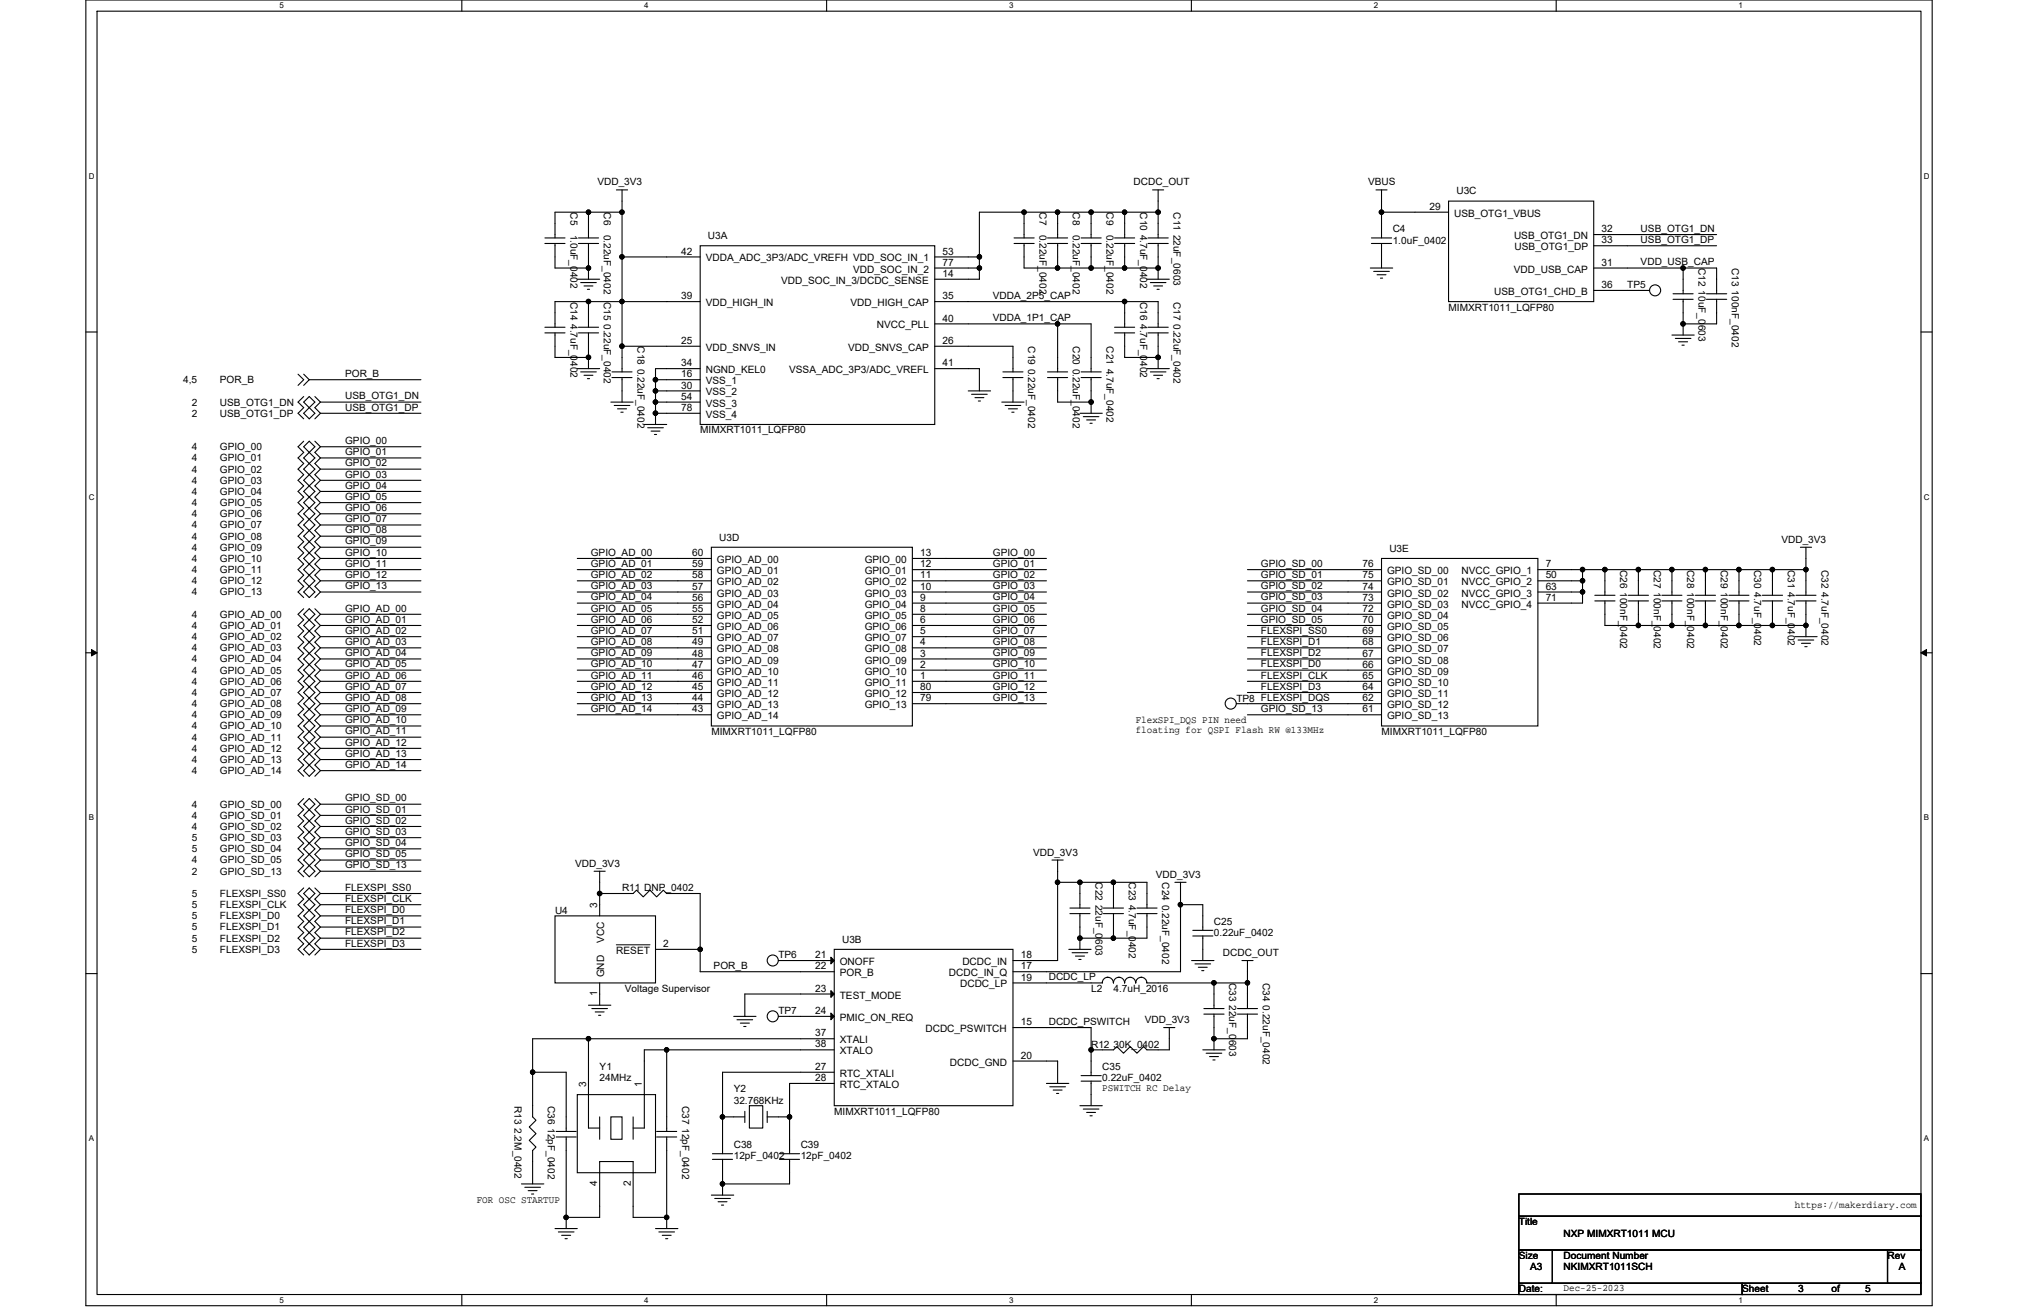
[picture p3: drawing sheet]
<svg xmlns="http://www.w3.org/2000/svg" width="432mm" height="279mm" viewBox="0 0 432 279" stroke-linecap="round" stroke-linejoin="round" font-family="sans-serif">
<path d="M18.4 0h394.6v279.1h-394.6zM20.7 2.4h389.9v274.3h-389.9z" fill="none" stroke="#000" stroke-width=".23"/>
<g fill="#fff">
<path d="M59.7 .3h1v1.8h-1z"/>
<path d="M59.7 277h1v1.9h-1z"/>
</g>
<path d="M98.7 0v2.4M98.7 276.7v2.4" fill="none" stroke="#000" stroke-width=".23"/>
<g fill="#fff">
<path d="M137.7 .3h.9v1.8h-.9z"/>
<path d="M137.7 277h.9v1.9h-.9z"/>
</g>
<path d="M176.7 0v2.4M176.7 276.7v2.4" fill="none" stroke="#000" stroke-width=".23"/>
<g fill="#fff">
<path d="M215.7 .3h.9v1.8h-.9z"/>
<path d="M215.7 277h.9v1.9h-.9z"/>
</g>
<path d="M254.7 0v2.4M254.7 276.7v2.4" fill="none" stroke="#000" stroke-width=".23"/>
<g fill="#fff">
<path d="M293.7 .3h.9v1.8h-.9z"/>
<path d="M293.7 277h.9v1.9h-.9z"/>
</g>
<path d="M332.7 0v2.4M332.7 276.7v2.4" fill="none" stroke="#000" stroke-width=".23"/>
<g fill="#fff">
<path d="M371.6 .3h1v1.8h-1z"/>
<path d="M371.6 277h1v1.9h-1z"/>
<path d="M19 36.7h1.2v1.9h-1.2z"/>
<path d="M411.2 36.7h1.3v1.9h-1.3z"/>
<path d="M19 105.3h1.2v1.8h-1.2z"/>
<path d="M411.2 105.3h1.3v1.8h-1.3z"/>
</g>
<path d="M18.4 71h2.3M410.6 71h2.4" fill="none" stroke="#000" stroke-width=".23"/>
<g fill="#fff">
<path d="M19 173.8h1.1v1.9h-1.1z"/>
<path d="M411.2 173.8h1.2v1.9h-1.2z"/>
</g>
<path d="M18.4 139.6h2.3M410.6 139.6h2.4" fill="none" stroke="#000" stroke-width=".23"/>
<path d="M19.6 138.9l1.1 .7-1.1 .6zM410.6 139.6l1.2-.7v1.3z" fill="#000" stroke="#000" stroke-width=".21"/>
<g fill="#fff">
<path d="M18.9 242.4h1.2v1.9h-1.2z"/>
<path d="M411.2 242.4h1.2v1.9h-1.2z"/>
</g>
<g fill="none" stroke="#000" stroke-width=".23">
<path d="M116.5 50.9h4.3M116.5 52h4.3M118.6 52v5.3h7.2M123.4 59.7h4.8M123.7 50.9h4.3M123.7 52h4.3M125.8 45.4h-7.2v5.5M125.8 57.3v2.4M125.8 45.4h7.2M125.8 52v5.3M125.8 45.4v5.5M131.8 40.6h2.4"/>
<path d="M133 54.9h16.7M133 45.4v9.5M133 54.9v9.6M133 40.6v4.8M149.7 52.5h50.1v38.2h-50.1zM199.8 57.3h9.6M199.8 54.9h9.6M209.4 57.3v2.4h-9.6M209.4 54.9v2.4M216.8 50.9h4.3M216.8 52h4.3M218.9 52v5.3h7.2"/>
<path d="M218.9 45.4v5.5M218.9 45.4h-9.5v9.5M218.9 45.4h7.2M223.9 50.9h4.3M223.9 52h4.3M226.1 52v5.3M226.1 45.4v5.5M226.1 45.4h7.1M226.1 57.3h7.1M231.1 50.9h4.3M231.1 52h4.3M233.2 52v5.3"/>
<path d="M233.2 45.4v5.5M233.2 57.3h7.2M233.2 45.4h7.2M238.3 50.9h4.2M238.3 52h4.2M240.4 52v5.3M240.4 45.4v5.5M240.4 57.3h7.2M240.4 45.4h7.2M245.2 59.7h4.8M245.4 50.9h4.3M245.4 52h4.3"/>
<path d="M246.4 40.6h2.4M247.6 40.6v4.8M247.6 52v5.3M247.6 45.4v5.5M247.6 57.3v2.4M292.9 57.3h4.8M293.2 50.9h4.3M293.2 52h4.3M293.6 58h3.4M294.1 40.6h2.4M294.4 58.7h1.9M295.1 59.5h.5"/>
<path d="M295.3 40.6v4.8M295.3 52v5.3M295.3 45.4v5.5M295.3 45.4h14.3M309.6 43h31.1v21.5h-31.1zM340.7 57.3h19.1M340.7 52.5h26.2M359.8 57.3v5.5M359.8 57.3h7.1v5.5M366.9 50.1h-26.2M63.7 80l1.2 1.2-1.2 1.2M64.9 80l1.2 1.2"/>
<path d="M116.5 70h4.3M116.5 71.2h4.3M118.6 71.2v5.2h7.2M123.4 78.8h4.8M123.7 70h4.3M123.7 71.2h4.3M124.1 79.5h3.4M124.1 60.4h3.4M124.8 61.1h1.9M125.6 61.8h.4M125.8 64.5h7.2M125.8 64.5h-7.2v5.5"/>
<path d="M125.8 64.5v5.5M125.8 76.4v2.4M125.8 71.2v5.2M130.8 79.5h4.3M133 74h16.7M133 64.5h16.7M133 74v5.5M133 64.5v9.5M149.7 78.8h-9.6v2.4M199.8 74h16.7v5.5M199.8 78.8h9.6v4.8M199.8 64.5h40.6"/>
<path d="M199.8 69.2h26.3M214.4 79.5h4.3M223.9 79.5h4.3M226.1 69.2v10.3M226.1 69.2h7.1v10.3M231.1 79.5h4.3M238.3 70h4.2M238.3 71.2h4.2M240.4 71.2v5.2h7.2M240.4 64.5v5.5M240.4 64.5h7.2v5.5M245.2 78.8h4.8"/>
<path d="M245.4 70h4.3M245.4 71.2h4.3M245.9 60.4h3.3M245.9 79.5h3.3M246.6 61.1h1.9M247.3 61.8h.5M247.6 71.2v5.2M247.6 76.4v2.4M340.7 62.1h11.9M357.4 71.6h4.8M357.6 62.8h4.3M357.6 64h4.3"/>
<path d="M358.1 72.3h3.4M358.8 73.1h1.9M359.5 73.8h.5M359.8 64v5.2M359.8 69.2v2.4M364.8 62.8h4.3M364.8 64h4.3M366.9 64v5.2h-7.1M64.9 84.8l-1.2 1.2 1.2 1.1-1.2 1.2 1.2 1.2M64.9 94.3l-1.2 1.2 1.2 1.2-1.2 1.2 1.2 1.2-1.2 1.2 1.2 1.2-1.2 1.2 1.2 1.2-1.2 1.2 1.2 1.2-1.2 1.1 1.2 1.2-1.2 1.2 1.2 1.2-1.2 1.2 1.2 1.2-1.2 1.2 1.2 1.2-1.2 1.2 1.2 1.2-1.2 1.2 1.2 1.2-1.2 1.2 1.2 1.2-1.2 1.2 1.2 1.1-1.2 1.3 1.2 1.1M66.1 81.2h23.9M66.1 84.8l1.2 1.2-1.2 1.1-1.2-1.1z"/>
<path d="M66.1 94.3l1.2 1.2-1.2 1.2-1.2-1.2zM66.1 96.7l1.2 1.2-1.2 1.2M66.1 99.1l1.2 1.2-1.2 1.2M66.1 87.1l1.2 1.2-1.2 1.2-1.2-1.2zM66.1 96.7l-1.2 1.2 1.2 1.2M66.1 99.1l-1.2 1.2 1.2 1.2M66.1 81.2l-1.2 1.2M67.3 84.8l1.2 1.2M67.3 94.3l1.2 1.2M68.5 86h21.5M68.5 88.3h21.5M68.5 95.5h21.5"/>
<path d="M68.5 97.9h21.5M68.5 86l-1.2 1.1 1.2 1.2M68.5 88.3l-1.2 1.2M68.5 95.5l-1.2 1.2 1.2 1.2M68.5 97.9l-1.2 1.2 1.2 1.2M124.8 80.2h1.9M125.6 80.9h.4M130.6 86h4.7M130.8 80.7h4.3M131.3 86.7h3.3M132 87.4h1.9M132.7 88.1h.5"/>
<path d="M133 80.7v5.3M137.7 90.7h4.8M138.5 91.4h3.3M139.2 92.2h1.9M139.9 92.9h.5M140.1 81.2h9.6M140.1 86h9.6M140.1 88.3h9.6M140.1 83.6h9.6M140.1 81.2v2.4M140.1 83.6v2.4M140.1 86v2.3"/>
<path d="M140.1 88.3v2.4M207 83.6h4.8M207.7 84.3h3.3M208.4 85h1.9M209.1 85.7h.5M214.1 86h4.8M214.4 80.7h4.3M214.9 86.7h3.3M215.6 87.4h1.9M216.3 88.1h.5M216.5 80.7v5.3M223.9 80.7h4.3"/>
<path d="M226.1 80.7v5.3h7.1M230.8 88.3h4.8M231.1 80.7h4.3M231.6 89.1h3.3M232.3 89.8h1.9M233 90.5h.5M233.2 80.7v5.3M233.2 86v2.3M246.6 80.2h1.9M247.3 80.9h.5M66.1 101.5l1.2 1.2-1.2 1.2M66.1 103.9l1.2 1.2-1.2 1.2"/>
<path d="M66.1 106.3l1.2 1.1-1.2 1.2M66.1 108.6l1.2 1.2-1.2 1.2M66.1 111l1.2 1.2-1.2 1.2M66.1 113.4l1.2 1.2-1.2 1.2M66.1 115.8l1.2 1.2-1.2 1.2M66.1 118.2l1.2 1.2-1.2 1.2M66.1 101.5l-1.2 1.2 1.2 1.2M66.1 103.9l-1.2 1.2 1.2 1.2M66.1 106.3l-1.2 1.1 1.2 1.2M66.1 108.6l-1.2 1.2 1.2 1.2M66.1 111l-1.2 1.2 1.2 1.2M66.1 113.4l-1.2 1.2 1.2 1.2"/>
<path d="M66.1 115.8l-1.2 1.2 1.2 1.2M66.1 118.2l-1.2 1.2 1.2 1.2M68.5 100.3h21.5M68.5 102.7h21.5M68.5 105.1h21.5M68.5 107.4h21.5M68.5 109.8h21.5M68.5 112.2h21.5M68.5 114.6h21.5M68.5 117h21.5M68.5 119.4h21.5M68.5 100.3l-1.2 1.2 1.2 1.2"/>
<path d="M68.5 102.7l-1.2 1.2 1.2 1.2M68.5 105.1l-1.2 1.2 1.2 1.1M68.5 107.4l-1.2 1.2 1.2 1.2M68.5 109.8l-1.2 1.2 1.2 1.2M68.5 112.2l-1.2 1.2 1.2 1.2M68.5 114.6l-1.2 1.2 1.2 1.2M68.5 117l-1.2 1.2 1.2 1.2M68.5 119.4l-1.2 1.2 1.2 1.2M123.4 119.4h28.7M152.1 117h42.9v38.2h-42.9zM195 119.4h28.7M295.3 119.4h33.4v35.8h-33.4z"/>
<path d="M384.9 117h2.3M386 117v4.8M64.9 130.1l-1.2 1.2 1.2 1.2-1.2 1.2 1.2 1.2-1.2 1.2 1.2 1.2-1.2 1.2 1.2 1.2-1.2 1.2 1.2 1.2-1.2 1.2 1.2 1.2-1.2 1.1 1.2 1.2-1.2 1.2 1.2 1.2-1.2 1.2 1.2 1.2-1.2 1.2 1.2 1.2-1.2 1.2 1.2 1.2-1.2 1.2 1.2 1.2-1.2 1.2 1.2 1.2-1.2 1.2 1.2 1.2-1.2 1.1 1.2 1.2M66.1 120.6l1.2 1.2-1.2 1.2M66.1 123l1.2 1.2-1.2 1.1M66.1 130.1l1.2 1.2-1.2 1.2-1.2-1.2zM66.1 132.5l1.2 1.2-1.2 1.2M66.1 134.9l1.2 1.2-1.2 1.2M66.1 137.3l1.2 1.2-1.2 1.2M66.1 139.7l1.2 1.2-1.2 1.2M66.1 120.6l-1.2 1.2 1.2 1.2M66.1 123l-1.2 1.2 1.2 1.1"/>
<path d="M66.1 125.3l1.2 1.3-1.2 1.1-1.2-1.1zM66.1 132.5l-1.2 1.2 1.2 1.2M66.1 134.9l-1.2 1.2 1.2 1.2M66.1 137.3l-1.2 1.2 1.2 1.2M66.1 139.7l-1.2 1.2 1.2 1.2M67.3 130.1l1.2 1.2M68.5 121.8h21.5M68.5 124.2h21.5M68.5 126.6h21.5M68.5 131.3h21.5M68.5 133.7h21.5M68.5 136.1h21.5"/>
<path d="M68.5 138.5h21.5M68.5 121.8l-1.2 1.2 1.2 1.2M68.5 124.2l-1.2 1.1 1.2 1.3M68.5 126.6l-1.2 1.1M68.5 131.3l-1.2 1.2 1.2 1.2M68.5 133.7l-1.2 1.2 1.2 1.2M68.5 136.1l-1.2 1.2 1.2 1.2M68.5 138.5l-1.2 1.2 1.2 1.2M123.4 121.8h28.7M123.4 124.2h28.7M123.4 126.6h28.7M123.4 128.9h28.7"/>
<path d="M123.4 131.3h28.7M123.4 133.7h28.7M123.4 136.1h28.7M123.4 138.5h28.7M195 121.8h28.7M195 124.2h28.7M195 126.6h28.7M195 128.9h28.7M195 131.3h28.7M195 133.7h28.7M195 136.1h28.7M195 138.5h28.7"/>
<path d="M266.7 121.8h28.6M266.7 124.2h28.6M266.7 126.6h28.6M266.7 128.9h28.6M266.7 131.3h28.6M266.7 133.7h28.6M266.7 136.1h28.6M266.7 138.5h28.6M328.7 121.8h9.6M328.7 124.2h9.6M328.7 126.6h9.6M338.3 121.8h4.8"/>
<path d="M338.3 126.6v2.3h-9.6M338.3 121.8v2.4M338.3 124.2v2.4M340.9 127.3h4.3M340.9 128.5h4.3M343.1 128.5v5.2h7.1M343.1 121.8v5.5M343.1 121.8h7.1M348.1 127.3h4.3M348.1 128.5h4.3M350.2 128.5v5.2M350.2 121.8v5.5"/>
<path d="M350.2 121.8h7.2M350.2 133.7h7.2M355.2 127.3h4.3M355.2 128.5h4.3M357.4 121.8v5.5M357.4 121.8h7.2M357.4 133.7h7.2M357.4 128.5v5.2M362.4 127.3h4.3M362.4 128.5h4.3M364.6 121.8h7.1M364.6 133.7h7.1"/>
<path d="M364.6 128.5v5.2M364.6 121.8v5.5M369.6 127.3h4.3M369.6 128.5h4.3M371.7 128.5v5.2M371.7 121.8v5.5M371.7 121.8h7.2M371.7 133.7h7.2M376.7 127.3h4.3M376.7 128.5h4.3M378.9 128.5v5.2M378.9 121.8v5.5"/>
<path d="M378.9 121.8h7.1M378.9 133.7h7.1M383.7 136.1h4.7M383.9 127.3h4.3M383.9 128.5h4.3M384.4 136.8h3.3M385.1 137.5h1.9M385.8 138.2h.5M386 128.5v5.2M386 121.8v5.5M386 133.7v2.4M66.1 142.1l1.2 1.2-1.2 1.2"/>
<path d="M66.1 144.5l1.2 1.1-1.2 1.2M66.1 146.8l1.2 1.2-1.2 1.2M66.1 149.2l1.2 1.2-1.2 1.2M66.1 151.6l1.2 1.2-1.2 1.2M66.1 154l1.2 1.2-1.2 1.2M66.1 156.4l1.2 1.2-1.2 1.2M66.1 158.8l1.2 1.2-1.2 1.2M66.1 142.1l-1.2 1.2 1.2 1.2M66.1 144.5l-1.2 1.1 1.2 1.2M66.1 146.8l-1.2 1.2 1.2 1.2M66.1 149.2l-1.2 1.2 1.2 1.2M66.1 151.6l-1.2 1.2 1.2 1.2"/>
<path d="M66.1 154l-1.2 1.2 1.2 1.2M66.1 156.4l-1.2 1.2 1.2 1.2M66.1 158.8l-1.2 1.2 1.2 1.2M68.5 140.9h21.5M68.5 143.3h21.5M68.5 145.6h21.5M68.5 148h21.5M68.5 150.4h21.5M68.5 152.8h21.5M68.5 155.2h21.5M68.5 157.6h21.5M68.5 160h21.5"/>
<path d="M68.5 140.9l-1.2 1.2 1.2 1.2M68.5 143.3l-1.2 1.2 1.2 1.1M68.5 145.6l-1.2 1.2 1.2 1.2M68.5 148l-1.2 1.2 1.2 1.2M68.5 150.4l-1.2 1.2 1.2 1.2M68.5 152.8l-1.2 1.2 1.2 1.2M68.5 155.2l-1.2 1.2 1.2 1.2M68.5 157.6l-1.2 1.2 1.2 1.2M68.5 160l-1.2 1.2 1.2 1.2M123.4 140.9h28.7M123.4 143.3h28.7M123.4 145.6h28.7"/>
<path d="M123.4 148h28.7M123.4 150.4h28.7M123.4 152.8h28.7M195 140.9h28.7M195 143.3h28.7M195 145.6h28.7M195 148h28.7M195 150.4h28.7M264.3 150.4h31M266.7 140.9h28.6M266.7 143.3h28.6M266.7 145.6h28.6"/>
<path d="M266.7 148h28.6M266.7 152.8h28.6M64.9 164.7l1.2-1.1 1.2 1.1-1.2 1.2zM64.9 170.7l-1.2 1.2 1.2 1.2-1.2 1.2 1.2 1.2-1.2 1.2 1.2 1.2-1.2 1.2 1.2 1.2-1.2 1.2 1.2 1.1-1.2 1.3 1.2 1.1-1.2 1.2 1.2 1.2M66.1 161.2l1.2 1.2-1.2 1.2M66.1 170.7l1.2 1.2-1.2 1.2-1.2-1.2zM66.1 173.1l1.2 1.2-1.2 1.2M66.1 175.5l1.2 1.2-1.2 1.2M66.1 177.9l1.2 1.2-1.2 1.2M66.1 161.2l-1.2 1.2 1.2 1.2M66.1 173.1l-1.2 1.2 1.2 1.2M66.1 175.5l-1.2 1.2 1.2 1.2"/>
<path d="M66.1 177.9l-1.2 1.2 1.2 1.2M67.3 170.7l1.2 1.2M68.5 162.4h21.5M68.5 164.7h21.5M68.5 171.9h21.5M68.5 174.3h21.5M68.5 176.7h21.5M68.5 179.1h21.5M68.5 162.4l-1.2 1.2 1.2 1.1M68.5 164.7l-1.2 1.2M68.5 171.9l-1.2 1.2 1.2 1.2M68.5 174.3l-1.2 1.2 1.2 1.2"/>
<path d="M68.5 176.7l-1.2 1.2 1.2 1.2M68.5 179.1l-1.2 1.2 1.2 1.2M64.9 189.8l-1.2 1.2 1.2 1.2-1.2 1.2 1.2 1.2-1.2 1.2 1.2 1.2-1.2 1.2 1.2 1.2-1.2 1.2 1.2 1.2-1.2 1.1 1.2 1.3M66.1 180.3l1.2 1.2-1.2 1.1M66.1 182.6l1.2 1.3-1.2 1.1M66.1 194.6l1.2 1.2-1.2 1.2M66.1 197l1.2 1.2-1.2 1.2M66.1 199.4l1.2 1.2-1.2 1.2M66.1 189.8l1.2 1.2-1.2 1.2-1.2-1.2zM66.1 192.2l1.2 1.2-1.2 1.2M66.1 180.3l-1.2 1.2 1.2 1.1M66.1 182.6l-1.2 1.3 1.2 1.1"/>
<path d="M66.1 185l1.2 1.2-1.2 1.2-1.2-1.2zM66.1 194.6l-1.2 1.2 1.2 1.2M66.1 197l-1.2 1.2 1.2 1.2M66.1 199.4l-1.2 1.2 1.2 1.2M66.1 192.2l-1.2 1.2 1.2 1.2M67.3 189.8l1.2 1.2M68.5 181.5h21.5M68.5 183.9h21.5M68.5 186.2h21.5M68.5 195.8h21.5M68.5 191h21.5M68.5 193.4h21.5"/>
<path d="M68.5 198.2h21.5M68.5 181.5l-1.2 1.1 1.2 1.3M68.5 183.9l-1.2 1.1 1.2 1.2M68.5 186.2l-1.2 1.2M68.5 193.4l-1.2 1.2 1.2 1.2M68.5 195.8l-1.2 1.2 1.2 1.2M68.5 198.2l-1.2 1.2 1.2 1.2M68.5 191l-1.2 1.2 1.2 1.2M118.6 195.8h21.5v14.3h-21.5zM127 186.2h2.4M128.2 191v4.8M128.2 191h7.1l.8-.7 1.4 1.4 1.4-1.4 1.5 1.4 1.4-1.4 .7 .7h7.2v11.9"/>
<path d="M128.2 186.2v4.8M224.9 183.9h2.4M226.1 188.6v16.7h-9.6M226.1 188.6h4.7M226.1 183.9v4.7M228.7 194.1h4.3M228.7 195.3h4.3M230.8 195.3v5.3M230.8 188.6v5.5M230.8 188.6h7.2M235.9 194.1h4.3M235.9 195.3h4.3"/>
<path d="M238 195.3v5.3M238 188.6v5.5M238 188.6h7.2v5.5M243 194.1h4.3M243 195.3h4.3M245.2 195.3v5.3h-7.2M251.1 188.6h2.4M252.3 188.6v4.8M252.3 193.4v14.3h-35.8M252.3 193.4h4.8v5.5M255 198.9h4.3M18.4 208.1h2.3"/>
<path d="M64.9 202.9l1.2-1.1 1.2 1.1-1.2 1.3zM68.5 200.6h21.5M68.5 202.9h21.5M68.5 200.6l-1.2 1.2 1.2 1.1M68.5 202.9l-1.2 1.3M125.8 214.9h4.8M126.5 215.6h3.4M127.2 216.3h1.9M128 217h.4M128.2 210.1v4.8M140.1 202.9h9.6M149.7 202.9v4.8h28.6"/>
<path d="M156.8 217.3h4.8M157.5 218h3.4M158.3 218.7h1.9M159 219.4h.5M166.4 217.3h11.9M166.4 205.3h11.9M178.3 202.9h38.2v33.5h-38.2zM178.3 212.5h-19.1v4.8M216.5 219.7h16.7v4.7M216.5 210.1h19.1M228.5 202.9h4.7M229.2 203.7h3.3"/>
<path d="M229.9 204.4h1.9M230.6 205.1h.5M230.8 200.6h7.2M230.8 200.6v2.3M240.4 210.1a1.2 1.2 0 0 0-1.2-1.2 1.17 1.17 0 0 0-1.2 1.2 1.2 1.2 0 0 0-1.2-1.2 1.17 1.17 0 0 0-1.2 1.2M245.2 210.1a1.18 1.18 0 0 0-1.2-1.2 1.18 1.18 0 0 0-1.2 1.2 1.17 1.17 0 0 0-1.2-1.2 1.17 1.17 0 0 0-1.2 1.2M245.2 210.1h14.3M248.8 219.7h2.3M250 219.7v4.7h-4.8l-.7-.7-1.5 1.4-1.4-1.4-1.4 1.4-1.5-1.4-.7 .7h-4.8M254.7 205.3h4.8M255 200.1h4.3M255.4 206.1h3.4"/>
<path d="M256.2 206.8h1.9M256.9 207.5h.4M257.1 200.1v5.2M257.3 215.6h4.4M257.3 216.8h4.4M259.5 210.1h7.2M259.5 216.8v5.3M259.5 210.1v5.5M264.5 215.6h4.3M264.5 216.8h4.3M265.5 205.3h2.4M266.7 205.3v4.8"/>
<path d="M266.7 216.8v5.3h-7.2M266.7 210.1v5.5M410.6 208.1h2.4M113.9 229.2h7.1v12.7M113.9 229.2v9.6l.7 .7-1.5 1.4 1.5 1.4-1.5 1.5 1.5 1.4-.7 .7v7.2M123.4 234h16.7v16.7h-16.7zM125.8 222.1h52.5M125.8 222.1v19.1h2.4M125.8 222.1h-11.9v7.1M128.2 238.8v4.7M130.6 238.8h2.4v4.7h-2.4zM135.3 238.8v4.7"/>
<path d="M142.5 224.4h35.8M142.5 224.4h-4.8v16.8h-2.4M142.5 224.4v17.5M154.5 238.8h4.7M154.5 238.8v7.8M159.2 237.6v2.4M160.2 236.4h2.8v4.8h-2.8zM164 237.6v2.4M164 238.8h4.8M168.8 238.8v7.8M178.3 231.6h-9.5v7.2M178.3 229.2h-23.8v9.6"/>
<path d="M216.5 226.8h9.6v4.8M223.7 231.6h4.8M224.4 232.3h3.4M225.1 233h1.9M225.8 233.7h.5M230.8 236.4h4.8M231.1 229.9h4.3M231.1 231.1h4.3M231.6 237.1h3.3M232.3 237.8h1.9M233 238.5h.5M233.2 231.1v5.3"/>
<path d="M233.2 224.4v5.5M257.1 224.4h4.8M257.8 225.1h3.4M258.6 225.9h1.9M259.3 226.6h.4M259.5 222.1v2.3M111.5 253.1h4.7M112.2 253.8h3.3M112.9 254.5h1.9M113.6 255.2h.5M118.9 241.9h4.3M118.9 243.1h4.3"/>
<path d="M121 243.1v17.1M140.4 241.9h4.3M140.4 243.1h4.3M142.5 243.1v17.1M152.1 255.5h4.7M152.3 246.6h4.3M152.3 247.8h4.3M152.8 256.2h3.3M153.5 256.9h1.9M154.2 257.6h.5M154.5 247.8v5.3M154.5 253.1v2.4"/>
<path d="M166.6 246.6h4.3M166.6 247.8h4.3M168.8 247.8v5.3h-14.3M324.7 255.2h85.9v4.8h-85.9zM118.6 262.6h4.8M119.4 263.4h3.3M120.1 264.1h1.9M120.8 264.8h.5M121 260.2h7.2v-11.9h7.1v11.9h7.2M121 260.2v2.4M140.1 262.6h4.8M140.8 263.4h3.4"/>
<path d="M141.6 264.1h1.9M142.3 264.8h.4M142.5 260.2v2.4M324.7 260h85.9v7.2h-85.9zM324.7 267.2h7.2v7.1h-7.2zM324.7 274.3h47.7v2.4h-47.7zM331.9 267.2h71.6v7.1h-71.6zM372.4 274.3h38.2v2.4h-38.2zM403.5 267.2h7.1v7.1h-7.1z"/>
<circle cx="353.8" cy="62.1" r="1.18"/>
<circle cx="263.1" cy="150.4" r="1.18"/>
<circle cx="165.2" cy="217.3" r="1.18"/>
<circle cx="165.2" cy="205.3" r="1.18"/>
</g>
<g fill="#000" stroke="#000" stroke-width=".23">
<path d="M177.6 216.6l.7 .7-.7 .7zM177.6 204.6l.7 .7-.7 .8zM177.6 211.8l.7 .7-.7 .7z"/>
<circle cx="125.8" cy="57.3" r=".47"/>
<circle cx="125.8" cy="45.4" r=".47"/>
<circle cx="132.9" cy="45.4" r=".47"/>
<circle cx="132.9" cy="54.9" r=".47"/>
<circle cx="209.4" cy="54.9" r=".47"/>
<circle cx="209.4" cy="57.3" r=".47"/>
<circle cx="218.9" cy="45.4" r=".47"/>
<circle cx="226.1" cy="57.3" r=".47"/>
<circle cx="226.1" cy="45.4" r=".47"/>
<circle cx="233.2" cy="57.3" r=".47"/>
<circle cx="233.2" cy="45.4" r=".47"/>
<circle cx="240.4" cy="45.4" r=".47"/>
<circle cx="240.4" cy="57.3" r=".47"/>
<circle cx="247.6" cy="57.3" r=".47"/>
<circle cx="247.6" cy="45.4" r=".47"/>
<circle cx="295.3" cy="45.4" r=".47"/>
<circle cx="359.8" cy="57.3" r=".47"/>
<circle cx="125.8" cy="76.4" r=".47"/>
<circle cx="125.8" cy="64.5" r=".47"/>
<circle cx="132.9" cy="74" r=".47"/>
<circle cx="132.9" cy="64.5" r=".47"/>
<circle cx="226.1" cy="69.2" r=".47"/>
<circle cx="240.4" cy="64.5" r=".47"/>
<circle cx="247.6" cy="76.4" r=".47"/>
<circle cx="359.8" cy="69.2" r=".47"/>
<circle cx="140.1" cy="85.9" r=".48"/>
<circle cx="140.1" cy="83.6" r=".47"/>
<circle cx="140.1" cy="81.2" r=".47"/>
<circle cx="140.1" cy="88.3" r=".47"/>
<circle cx="233.2" cy="85.9" r=".47"/>
<circle cx="338.3" cy="121.8" r=".47"/>
<circle cx="338.3" cy="124.1" r=".47"/>
<circle cx="338.3" cy="126.5" r=".47"/>
<circle cx="343.1" cy="121.8" r=".48"/>
<circle cx="350.2" cy="121.8" r=".47"/>
<circle cx="350.2" cy="133.7" r=".47"/>
<circle cx="357.4" cy="133.7" r=".47"/>
<circle cx="357.4" cy="121.8" r=".47"/>
<circle cx="364.5" cy="121.8" r=".47"/>
<circle cx="364.5" cy="133.7" r=".47"/>
<circle cx="371.7" cy="121.8" r=".47"/>
<circle cx="371.7" cy="133.7" r=".47"/>
<circle cx="378.9" cy="121.8" r=".48"/>
<circle cx="378.9" cy="133.7" r=".48"/>
<circle cx="386" cy="121.8" r=".47"/>
<circle cx="386" cy="133.7" r=".47"/>
<circle cx="128.2" cy="191" r=".47"/>
<circle cx="226.1" cy="188.6" r=".47"/>
<circle cx="230.8" cy="188.6" r=".47"/>
<circle cx="238" cy="188.6" r=".47"/>
<circle cx="252.3" cy="193.4" r=".47"/>
<circle cx="149.7" cy="202.9" r=".47"/>
<circle cx="230.8" cy="200.6" r=".47"/>
<circle cx="238" cy="200.6" r=".47"/>
<circle cx="259.5" cy="210.1" r=".47"/>
<circle cx="266.7" cy="210.1" r=".47"/>
<circle cx="113.8" cy="229.2" r=".47"/>
<circle cx="125.8" cy="222" r=".47"/>
<circle cx="142.5" cy="224.4" r=".47"/>
<circle cx="154.4" cy="238.8" r=".47"/>
<circle cx="168.8" cy="238.8" r=".47"/>
<circle cx="233.2" cy="224.4" r=".47"/>
<circle cx="259.5" cy="222" r=".47"/>
<circle cx="154.4" cy="253.1" r=".47"/>
<circle cx="121" cy="260.2" r=".47"/>
<circle cx="142.5" cy="260.2" r=".47"/>
</g>
<path d="M131.7 202h7.2" fill="none" stroke="#000" stroke-width=".21"/>
<g font-size="2.2">
<text x="305.6" y="44.9">29</text>
<text x="310.8" y="46.3">USB_OTG1_VBUS</text>
<text x="323.6" y="51.1">USB_OTG1_DN</text>
<text x="323.8" y="53.5">USB_OTG1_DP</text>
<text x="342.3" y="49.6">32</text>
<text x="342.3" y="52">33</text>
<text x="145.6" y="54.4">42</text>
<text x="150.9" y="55.9">VDDA_ADC_3P3/ADC_VREFH VDD_SOC_IN_1</text>
<text x="182.4" y="58.3">VDD_SOC_IN_2</text>
<text x="201.5" y="59.2">14</text>
<text x="201.5" y="56.8">77</text>
<text x="201.5" y="54.4">53</text>
<text x="323.6" y="58.3">VDD_USB_CAP</text>
<text x="342.3" y="56.8">31</text>
<text x="145.6" y="64">39</text>
<text x="150.9" y="65.4">VDD_HIGH_IN</text>
<text x="167" y="60.7">VDD_SOC_IN_3/DCDC_SENSE</text>
<text x="181.8" y="65.4">VDD_HIGH_CAP</text>
<text x="201.5" y="64">35</text>
<text x="319.4" y="63.1">USB_OTG1_CHD_B</text>
<text x="342.3" y="61.6">36</text>
<text x="187.4" y="70.2">NVCC_PLL</text>
<text x="201.5" y="68.7">40</text>
<text x="145.6" y="73.5">25</text>
<text x="150.9" y="75">VDD_SNVS_IN</text>
<text x="181.3" y="75">VDD_SNVS_CAP</text>
<text x="201.5" y="73.5">26</text>
<text x="145.6" y="78.3">34</text>
<text x="145.6" y="80.7">16</text>
<text x="145.6" y="83.1">30</text>
<text x="150.9" y="79.8">NGND_KEL0</text>
<text x="150.9" y="82.1">VSS_1</text>
<text x="168.7" y="79.8">VSSA_ADC_3P3/ADC_VREFL</text>
<text x="201.5" y="78.3">41</text>
<text x="145.6" y="85.4">54</text>
<text x="145.6" y="87.8">78</text>
<text x="150.9" y="86.9">VSS_3</text>
<text x="150.9" y="89.3">VSS_4</text>
<text x="150.9" y="84.5">VSS_2</text>
<text x="148" y="118.9">60</text>
<text x="196.7" y="118.9">13</text>
<text x="148" y="121.3">59</text>
<text x="148" y="123.7">58</text>
<text x="153.2" y="120.4">GPIO_AD_00</text>
<text x="153.2" y="122.7">GPIO_AD_01</text>
<text x="153.2" y="125.1">GPIO_AD_02</text>
<text x="184.8" y="120.4">GPIO_00</text>
<text x="184.8" y="122.7">GPIO_01</text>
<text x="184.8" y="125.1">GPIO_02</text>
<text x="196.7" y="121.3">12</text>
<text x="196.7" y="123.7">11</text>
<text x="291.2" y="121.3">76</text>
<text x="291.2" y="123.7">75</text>
<text x="296.5" y="122.7">GPIO_SD_00</text>
<text x="296.5" y="125.1">GPIO_SD_01</text>
<text x="312.4" y="122.7">NVCC_GPIO_1</text>
<text x="312.4" y="125.1">NVCC_GPIO_2</text>
<text x="330.4" y="121.3">7</text>
<text x="330.4" y="123.7">50</text>
<text x="148" y="126">57</text>
<text x="148" y="128.4">56</text>
<text x="148" y="130.8">55</text>
<text x="153.2" y="127.5">GPIO_AD_03</text>
<text x="153.2" y="129.9">GPIO_AD_04</text>
<text x="184.8" y="127.5">GPIO_03</text>
<text x="184.8" y="129.9">GPIO_04</text>
<text x="196.7" y="126">10</text>
<text x="196.7" y="128.4">9</text>
<text x="196.7" y="130.8">8</text>
<text x="291.2" y="126">74</text>
<text x="291.2" y="128.4">73</text>
<text x="291.2" y="130.8">72</text>
<text x="296.5" y="127.5">GPIO_SD_02</text>
<text x="296.5" y="129.9">GPIO_SD_03</text>
<text x="312.4" y="127.5">NVCC_GPIO_3</text>
<text x="312.4" y="129.9">NVCC_GPIO_4</text>
<text x="330.4" y="126">63</text>
<text x="330.4" y="128.4">71</text>
<text x="148" y="133.2">52</text>
<text x="148" y="135.6">51</text>
<text x="148" y="138">49</text>
<text x="153.2" y="132.3">GPIO_AD_05</text>
<text x="153.2" y="134.7">GPIO_AD_06</text>
<text x="153.2" y="137.1">GPIO_AD_07</text>
<text x="184.8" y="132.3">GPIO_05</text>
<text x="184.8" y="134.7">GPIO_06</text>
<text x="184.8" y="137.1">GPIO_07</text>
<text x="196.7" y="133.2">6</text>
<text x="196.7" y="135.6">5</text>
<text x="196.7" y="138">4</text>
<text x="291.2" y="133.2">70</text>
<text x="291.2" y="135.6">69</text>
<text x="291.2" y="138">68</text>
<text x="296.5" y="132.3">GPIO_SD_04</text>
<text x="296.5" y="134.7">GPIO_SD_05</text>
<text x="296.5" y="137.1">GPIO_SD_06</text>
<text x="148" y="140.4">48</text>
<text x="148" y="142.7">47</text>
<text x="153.2" y="139.5">GPIO_AD_08</text>
<text x="153.2" y="141.8">GPIO_AD_09</text>
<text x="184.8" y="139.5">GPIO_08</text>
<text x="184.8" y="141.8">GPIO_09</text>
<text x="196.7" y="140.4">3</text>
<text x="196.7" y="142.7">2</text>
<text x="291.2" y="140.4">67</text>
<text x="291.2" y="142.7">66</text>
<text x="296.5" y="139.5">GPIO_SD_07</text>
<text x="296.5" y="141.8">GPIO_SD_08</text>
<text x="148" y="145.1">46</text>
<text x="148" y="147.5">45</text>
<text x="148" y="149.9">44</text>
<text x="153.2" y="144.2">GPIO_AD_10</text>
<text x="153.2" y="146.6">GPIO_AD_11</text>
<text x="153.2" y="149">GPIO_AD_12</text>
<text x="184.8" y="144.2">GPIO_10</text>
<text x="184.8" y="146.6">GPIO_11</text>
<text x="184.8" y="149">GPIO_12</text>
<text x="196.7" y="145.1">1</text>
<text x="196.7" y="147.5">80</text>
<text x="196.7" y="149.9">79</text>
<text x="291.2" y="145.1">65</text>
<text x="291.2" y="147.5">64</text>
<text x="291.2" y="149.9">62</text>
<text x="296.5" y="144.2">GPIO_SD_09</text>
<text x="296.5" y="146.6">GPIO_SD_10</text>
<text x="296.5" y="149">GPIO_SD_11</text>
<text x="148" y="152.3">43</text>
<text x="153.2" y="151.4">GPIO_AD_13</text>
<text x="153.2" y="153.8">GPIO_AD_14</text>
<text x="184.8" y="151.4">GPIO_13</text>
<text x="291.2" y="152.3">61</text>
<text x="296.5" y="151.4">GPIO_SD_12</text>
<text x="296.5" y="153.8">GPIO_SD_13</text>
<text x="127.7" y="194.1" transform="rotate(-90 127.7 194.1)">3</text>
<text x="129.2" y="201.5" transform="rotate(-90 129.2 201.5)">VCC</text>
<text x="131.7" y="203.9">RESET</text>
<text x="141.8" y="202.4">2</text>
<text x="129.2" y="208.9" transform="rotate(-90 129.2 208.9)">GND</text>
<text x="174.2" y="207.2">22</text>
<text x="174.2" y="204.8">21</text>
<text x="179.5" y="208.7">POR_B</text>
<text x="179.5" y="206.3">ONOFF</text>
<text x="202.8" y="208.7">DCDC_IN_Q</text>
<text x="205.7" y="206.3">DCDC_IN</text>
<text x="218.2" y="204.8">18</text>
<text x="218.2" y="207.2">17</text>
<text x="218.2" y="209.6">19</text>
<text x="127.7" y="213" transform="rotate(-90 127.7 213)">1</text>
<text x="174.2" y="212">23</text>
<text x="179.5" y="213.5">TEST_MODE</text>
<text x="205.2" y="211.1">DCDC_LP</text>
<text x="174.2" y="216.8">24</text>
<text x="174.2" y="221.6">37</text>
<text x="179.5" y="218.2">PMIC_ON_REQ</text>
<text x="197.8" y="220.6">DCDC_PSWITCH</text>
<text x="218.2" y="219.2">15</text>
<text x="174.2" y="223.9">38</text>
<text x="179.5" y="225.4">XTALO</text>
<text x="179.5" y="223">XTALI</text>
<text x="203.1" y="227.8">DCDC_GND</text>
<text x="218.2" y="226.3">20</text>
<text x="125.3" y="232.3" transform="rotate(-90 125.3 232.3)">3</text>
<text x="137.2" y="232.3" transform="rotate(-90 137.2 232.3)">1</text>
<text x="174.2" y="231.1">28</text>
<text x="174.2" y="228.7">27</text>
<text x="179.5" y="232.6">RTC_XTALO</text>
<text x="179.5" y="230.2">RTC_XTALI</text>
<text x="127.7" y="253.6" transform="rotate(-90 127.7 253.6)">4</text>
<text x="134.8" y="253.6" transform="rotate(-90 134.8 253.6)">2</text>
</g>
<g font-size="2.1">
<text x="127.7" y="39.6">VDD_3V3</text>
<text x="242.3" y="39.6">DCDC_OUT</text>
<text x="292.5" y="39.6">VBUS</text>
<text x="311.3" y="41.6">U3C</text>
<text x="121.9" y="45.4" transform="rotate(90 121.9 45.4)">C5</text>
<text x="129.1" y="45.4" transform="rotate(90 129.1 45.4)">C6</text>
<text x="222.2" y="45.4" transform="rotate(90 222.2 45.4)">C7</text>
<text x="229.4" y="45.4" transform="rotate(90 229.4 45.4)">C8</text>
<text x="236.5" y="45.4" transform="rotate(90 236.5 45.4)">C9</text>
<text x="243.7" y="45.4" transform="rotate(90 243.7 45.4)">C10 4.7uF_0402</text>
<text x="250.8" y="45.4" transform="rotate(90 250.8 45.4)">C11 22uF_0603</text>
<text x="121.9" y="50.1" transform="rotate(90 121.9 50.1)">1.0uF_0402</text>
<text x="129.1" y="50.1" transform="rotate(90 129.1 50.1)">0.22uF_0402</text>
<text x="151.3" y="51.1">U3A</text>
<text x="222.2" y="50.1" transform="rotate(90 222.2 50.1)">0.22uF_0402</text>
<text x="229.4" y="50.1" transform="rotate(90 229.4 50.1)">0.22uF_0402</text>
<text x="236.5" y="50.1" transform="rotate(90 236.5 50.1)">0.22uF_0402</text>
<text x="297.7" y="49.7">C4</text>
<text x="297.7" y="52.1">1.0uF_0402</text>
<text x="350.7" y="49.6">USB_OTG1_DN</text>
<text x="350.7" y="51.9">USB_OTG1_DP</text>
<text x="350.7" y="56.7">VDD_USB_CAP</text>
<text x="363.1" y="57.3" transform="rotate(90 363.1 57.3)">C12 10uF_0603</text>
<text x="370.2" y="57.3" transform="rotate(90 370.2 57.3)">C13 100nF_0402</text>
<text x="121.9" y="64.5" transform="rotate(90 121.9 64.5)">C14 4.7uF_0402</text>
<text x="129.1" y="64.5" transform="rotate(90 129.1 64.5)">C15 0.22uF_0402</text>
<text x="212.2" y="63.9">VDDA_2P5_CAP</text>
<text x="243.7" y="64.5" transform="rotate(90 243.7 64.5)">C16 4.7uF_0402</text>
<text x="250.8" y="64.5" transform="rotate(90 250.8 64.5)">C17 0.22uF_0402</text>
<text x="347.9" y="61.6">TP5</text>
<text x="212.2" y="68.6">VDDA_1P1_CAP</text>
<text x="309.6" y="66.4">MIMXRT1011_LQFP80</text>
<text x="136.2" y="74" transform="rotate(90 136.2 74)">C18 0.22uF_0402</text>
<text x="219.8" y="74" transform="rotate(90 219.8 74)">C19 0.22uF_0402</text>
<text x="229.4" y="74" transform="rotate(90 229.4 74)">C20 0.22uF_0402</text>
<text x="236.5" y="74" transform="rotate(90 236.5 74)">C21 4.7uF_0402</text>
<text x="39.1" y="81.9">4,5</text>
<text x="47" y="81.9">POR_B</text>
<text x="73.8" y="80.6">POR_B</text>
<text x="41" y="86.7">2</text>
<text x="41" y="89.1">2</text>
<text x="47" y="86.7">USB_OTG1_DN</text>
<text x="47" y="89.1">USB_OTG1_DP</text>
<text x="73.8" y="85.4">USB_OTG1_DN</text>
<text x="73.8" y="87.8">USB_OTG1_DP</text>
<text x="73.8" y="94.9">GPIO_00</text>
<text x="149.7" y="92.7">MIMXRT1011_LQFP80</text>
<text x="41" y="96.2">4</text>
<text x="41" y="98.6">4</text>
<text x="41" y="101">4</text>
<text x="47" y="96.2">GPIO_00</text>
<text x="47" y="98.6">GPIO_01</text>
<text x="47" y="101">GPIO_02</text>
<text x="73.8" y="97.3">GPIO_01</text>
<text x="73.8" y="99.7">GPIO_02</text>
<text x="41" y="103.4">4</text>
<text x="41" y="105.8">4</text>
<text x="47" y="103.4">GPIO_03</text>
<text x="47" y="105.8">GPIO_04</text>
<text x="73.8" y="102.1">GPIO_03</text>
<text x="73.8" y="104.5">GPIO_04</text>
<text x="73.8" y="106.8">GPIO_05</text>
<text x="41" y="108.2">4</text>
<text x="41" y="110.6">4</text>
<text x="41" y="112.9">4</text>
<text x="47" y="108.2">GPIO_05</text>
<text x="47" y="110.6">GPIO_06</text>
<text x="47" y="112.9">GPIO_07</text>
<text x="73.8" y="109.2">GPIO_06</text>
<text x="73.8" y="111.6">GPIO_07</text>
<text x="41" y="115.3">4</text>
<text x="41" y="117.7">4</text>
<text x="47" y="115.3">GPIO_08</text>
<text x="47" y="117.7">GPIO_09</text>
<text x="73.8" y="114">GPIO_08</text>
<text x="73.8" y="116.4">GPIO_09</text>
<text x="73.8" y="118.8">GPIO_10</text>
<text x="126.3" y="118.8">GPIO_AD_00</text>
<text x="153.7" y="115.6">U3D</text>
<text x="212.2" y="118.8">GPIO_00</text>
<text x="297" y="118">U3E</text>
<text x="380.8" y="116.1">VDD_3V3</text>
<text x="41" y="120.1">4</text>
<text x="41" y="122.5">4</text>
<text x="41" y="124.9">4</text>
<text x="47" y="120.1">GPIO_10</text>
<text x="47" y="122.5">GPIO_11</text>
<text x="47" y="124.9">GPIO_12</text>
<text x="73.8" y="121.2">GPIO_11</text>
<text x="73.8" y="123.6">GPIO_12</text>
<text x="73.8" y="126">GPIO_13</text>
<text x="126.3" y="121.2">GPIO_AD_01</text>
<text x="126.3" y="123.6">GPIO_AD_02</text>
<text x="126.3" y="126">GPIO_AD_03</text>
<text x="212.2" y="121.2">GPIO_01</text>
<text x="212.2" y="123.6">GPIO_02</text>
<text x="212.2" y="126">GPIO_03</text>
<text x="269.5" y="121.2">GPIO_SD_00</text>
<text x="269.5" y="123.6">GPIO_SD_01</text>
<text x="269.5" y="126">GPIO_SD_02</text>
<text x="346.4" y="121.8" transform="rotate(90 346.4 121.8)">C26 100nF_0402</text>
<text x="353.5" y="121.8" transform="rotate(90 353.5 121.8)">C27 100nF_0402</text>
<text x="360.7" y="121.8" transform="rotate(90 360.7 121.8)">C28 100nF_0402</text>
<text x="367.8" y="121.8" transform="rotate(90 367.8 121.8)">C29 100nF_0402</text>
<text x="375" y="121.8" transform="rotate(90 375 121.8)">C30 4.7uF_0402</text>
<text x="382.2" y="121.8" transform="rotate(90 382.2 121.8)">C31 4.7uF_0402</text>
<text x="389.3" y="121.8" transform="rotate(90 389.3 121.8)">C32 4.7uF_0402</text>
<text x="41" y="127.3">4</text>
<text x="47" y="127.3">GPIO_13</text>
<text x="73.8" y="130.7">GPIO_AD_00</text>
<text x="126.3" y="128.3">GPIO_AD_04</text>
<text x="126.3" y="130.7">GPIO_AD_05</text>
<text x="212.2" y="128.3">GPIO_04</text>
<text x="212.2" y="130.7">GPIO_05</text>
<text x="269.5" y="128.3">GPIO_SD_03</text>
<text x="269.5" y="130.7">GPIO_SD_04</text>
<text x="41" y="132.1">4</text>
<text x="41" y="134.5">4</text>
<text x="41" y="136.8">4</text>
<text x="47" y="132.1">GPIO_AD_00</text>
<text x="47" y="134.5">GPIO_AD_01</text>
<text x="47" y="136.8">GPIO_AD_02</text>
<text x="73.8" y="133.1">GPIO_AD_01</text>
<text x="73.8" y="135.5">GPIO_AD_02</text>
<text x="73.8" y="137.9">GPIO_AD_03</text>
<text x="126.3" y="133.1">GPIO_AD_06</text>
<text x="126.3" y="135.5">GPIO_AD_07</text>
<text x="126.3" y="137.9">GPIO_AD_08</text>
<text x="212.2" y="133.1">GPIO_06</text>
<text x="212.2" y="135.5">GPIO_07</text>
<text x="212.2" y="137.9">GPIO_08</text>
<text x="269.5" y="137.9">FLEXSPI_D1</text>
<text x="269.5" y="135.5">FLEXSPI_SS0</text>
<text x="269.5" y="133.1">GPIO_SD_05</text>
<text x="41" y="139.2">4</text>
<text x="41" y="141.6">4</text>
<text x="41" y="144">4</text>
<text x="47" y="139.2">GPIO_AD_03</text>
<text x="47" y="141.6">GPIO_AD_04</text>
<text x="47" y="144">GPIO_AD_05</text>
<text x="73.8" y="140.3">GPIO_AD_04</text>
<text x="73.8" y="142.7">GPIO_AD_05</text>
<text x="126.3" y="140.3">GPIO_AD_09</text>
<text x="126.3" y="142.7">GPIO_AD_10</text>
<text x="212.2" y="140.3">GPIO_09</text>
<text x="212.2" y="142.7">GPIO_10</text>
<text x="269.5" y="142.7">FLEXSPI_D0</text>
<text x="269.5" y="140.3">FLEXSPI_D2</text>
<text x="41" y="146.4">4</text>
<text x="41" y="148.8">4</text>
<text x="47" y="146.4">GPIO_AD_06</text>
<text x="47" y="148.8">GPIO_AD_07</text>
<text x="73.8" y="145.1">GPIO_AD_06</text>
<text x="73.8" y="147.4">GPIO_AD_07</text>
<text x="73.8" y="149.8">GPIO_AD_08</text>
<text x="126.3" y="145.1">GPIO_AD_11</text>
<text x="126.3" y="147.4">GPIO_AD_12</text>
<text x="126.3" y="149.8">GPIO_AD_13</text>
<text x="212.2" y="145.1">GPIO_11</text>
<text x="212.2" y="147.4">GPIO_12</text>
<text x="212.2" y="149.8">GPIO_13</text>
<text x="264.3" y="150">TP8 FLEXSPI_DQS</text>
<text x="269.5" y="147.4">FLEXSPI_D3</text>
<text x="269.5" y="145.1">FLEXSPI_CLK</text>
<text x="41" y="151.2">4</text>
<text x="41" y="153.5">4</text>
<text x="41" y="155.9">4</text>
<text x="47" y="151.2">GPIO_AD_08</text>
<text x="47" y="153.5">GPIO_AD_09</text>
<text x="47" y="155.9">GPIO_AD_10</text>
<text x="73.8" y="152.2">GPIO_AD_09</text>
<text x="73.8" y="154.6">GPIO_AD_10</text>
<text x="126.3" y="152.2">GPIO_AD_14</text>
<text x="242.8" y="154.5">FlexSPI_DQS PIN need</text>
<text x="269.5" y="152.2">GPIO_SD_13</text>
<text x="41" y="158.3">4</text>
<text x="41" y="160.7">4</text>
<text x="47" y="158.3">GPIO_AD_11</text>
<text x="47" y="160.7">GPIO_AD_12</text>
<text x="73.8" y="157">GPIO_AD_11</text>
<text x="73.8" y="159.4">GPIO_AD_12</text>
<text x="73.8" y="161.8">GPIO_AD_13</text>
<text x="152.1" y="157.1">MIMXRT1011_LQFP80</text>
<text x="242.8" y="156.7">floating for QSPI Flash RW @133MHz</text>
<text x="295.3" y="157.1">MIMXRT1011_LQFP80</text>
<text x="41" y="163.1">4</text>
<text x="41" y="165.5">4</text>
<text x="47" y="163.1">GPIO_AD_13</text>
<text x="47" y="165.5">GPIO_AD_14</text>
<text x="73.8" y="164.1">GPIO_AD_14</text>
<text x="41" y="172.6">4</text>
<text x="47" y="172.6">GPIO_SD_00</text>
<text x="73.8" y="171.3">GPIO_SD_00</text>
<text x="73.8" y="173.7">GPIO_SD_01</text>
<text x="41" y="175">4</text>
<text x="41" y="177.4">4</text>
<text x="41" y="179.8">5</text>
<text x="47" y="175">GPIO_SD_01</text>
<text x="47" y="177.4">GPIO_SD_02</text>
<text x="47" y="179.8">GPIO_SD_03</text>
<text x="73.8" y="176.1">GPIO_SD_02</text>
<text x="73.8" y="178.5">GPIO_SD_03</text>
<text x="41" y="182.2">5</text>
<text x="41" y="184.6">4</text>
<text x="47" y="182.2">GPIO_SD_04</text>
<text x="47" y="184.6">GPIO_SD_05</text>
<text x="73.8" y="180.9">GPIO_SD_04</text>
<text x="73.8" y="183.3">GPIO_SD_05</text>
<text x="73.8" y="185.7">GPIO_SD_13</text>
<text x="122.9" y="185.3">VDD_3V3</text>
<text x="220.8" y="182.9">VDD_3V3</text>
<text x="41" y="187">2</text>
<text x="41" y="191.7">5</text>
<text x="47" y="187">GPIO_SD_13</text>
<text x="47" y="191.7">FLEXSPI_SS0</text>
<text x="73.8" y="190.4">FLEXSPI_SS0</text>
<text x="133" y="190.5">R11 DNP_0402</text>
<text x="234.1" y="188.6" transform="rotate(90 234.1 188.6)">C22 22uF_0603</text>
<text x="241.3" y="188.6" transform="rotate(90 241.3 188.6)">C23 4.7uF_0402</text>
<text x="247.1" y="187.7">VDD_3V3</text>
<text x="248.5" y="188.6" transform="rotate(90 248.5 188.6)">C24 0.22uF_0402</text>
<text x="41" y="196.5">5</text>
<text x="41" y="194.1">5</text>
<text x="47" y="196.5">FLEXSPI_D0</text>
<text x="47" y="194.1">FLEXSPI_CLK</text>
<text x="73.8" y="195.2">FLEXSPI_D0</text>
<text x="73.8" y="192.8">FLEXSPI_CLK</text>
<text x="73.8" y="197.6">FLEXSPI_D1</text>
<text x="118.6" y="195.3">U4</text>
<text x="259.5" y="197.7">C25</text>
<text x="41" y="198.9">5</text>
<text x="41" y="201.3">5</text>
<text x="41" y="203.7">5</text>
<text x="47" y="198.9">FLEXSPI_D1</text>
<text x="47" y="201.3">FLEXSPI_D2</text>
<text x="47" y="203.7">FLEXSPI_D3</text>
<text x="73.8" y="200">FLEXSPI_D2</text>
<text x="73.8" y="202.4">FLEXSPI_D3</text>
<text x="180" y="201.5">U3B</text>
<text x="259.5" y="200.1">0.22uF_0402</text>
<text x="152.5" y="207.1">POR_B</text>
<text x="166.4" y="204.9">TP6</text>
<text x="224.2" y="209.5">DCDC_LP</text>
<text x="261.4" y="204.4">DCDC_OUT</text>
<text x="133.6" y="212">Voltage Supervisor</text>
<text x="233.2" y="212">L2</text>
<text x="238" y="212">4.7uH_2016</text>
<text x="262.8" y="210.1" transform="rotate(90 262.8 210.1)">C33 22uF_0603</text>
<text x="270" y="210.1" transform="rotate(90 270 210.1)">C34 0.22uF_0402</text>
<text x="166.4" y="216.8">TP7</text>
<text x="224.2" y="219.1">DCDC_PSWITCH</text>
<text x="244.7" y="218.7">VDD_3V3</text>
<text x="233.2" y="224">R12 30K_0402</text>
<text x="128.2" y="228.7">Y1</text>
<text x="128.2" y="231.1">24MHz</text>
<text x="156.8" y="233.5">Y2</text>
<text x="235.6" y="233.3">PSWITCH RC Delay</text>
<text x="235.6" y="228.7">C35</text>
<text x="235.6" y="231.1">0.22uF_0402</text>
<text x="110" y="236.4" transform="rotate(90 110 236.4)">R13 2.2M_0402</text>
<text x="117.1" y="236.4" transform="rotate(90 117.1 236.4)">C36 12pF_0402</text>
<text x="145.8" y="236.4" transform="rotate(90 145.8 236.4)">C37 12pF_0402</text>
<text x="156.8" y="235.9">32.768KHz</text>
<text x="178.3" y="238.3">MIMXRT1011_LQFP80</text>
<text x="156.8" y="245.5">C38</text>
<text x="171.2" y="245.5">C39</text>
<text x="156.8" y="247.9">12pF_0402</text>
<text x="171.2" y="247.9">12pF_0402</text>
<text x="101.9" y="257.2">FOR OSC STARTUP</text>
<text x="324.7" y="261.9">Title</text>
<text x="383.7" y="258.1">https://makerdiary.com</text>
<text x="324.7" y="269.1">Size</text>
<text x="334.2" y="269.1">Document Number</text>
<text x="334.2" y="264.3">NXP MIMXRT1011 MCU</text>
<text x="403.5" y="269.1">Rev</text>
<text x="327.1" y="271.5">A3</text>
<text x="334.2" y="271.5">NKIMXRT1011SCH</text>
<text x="405.9" y="271.5">A</text>
<text x="324.7" y="276.3">Date:</text>
<text x="334.2" y="276.1">Dec-25-2023</text>
<text x="372.4" y="276.3">Sheet</text>
<text x="384.4" y="276.3">3</text>
<text x="391.5" y="276.3">of</text>
<text x="398.7" y="276.3">5</text>
</g>
<g font-size="1.7">
<text x="59.7" y="1.8">5</text>
<text x="137.7" y="1.8">4</text>
<text x="215.7" y="1.8">3</text>
<text x="293.7" y="1.8">2</text>
<text x="371.6" y="1.8">1</text>
<text x="19" y="38.2">D</text>
<text x="411.2" y="38.2">D</text>
<text x="19" y="106.8">C</text>
<text x="411.2" y="106.8">C</text>
<text x="19" y="175.4">B</text>
<text x="411.2" y="175.4">B</text>
<text x="19" y="243.9">A</text>
<text x="411.2" y="243.9">A</text>
<text x="59.7" y="278.5">5</text>
<text x="137.7" y="278.5">4</text>
<text x="215.7" y="278.5">3</text>
<text x="293.7" y="278.5">2</text>
<text x="371.6" y="278.5">1</text>
</g>
</svg>
